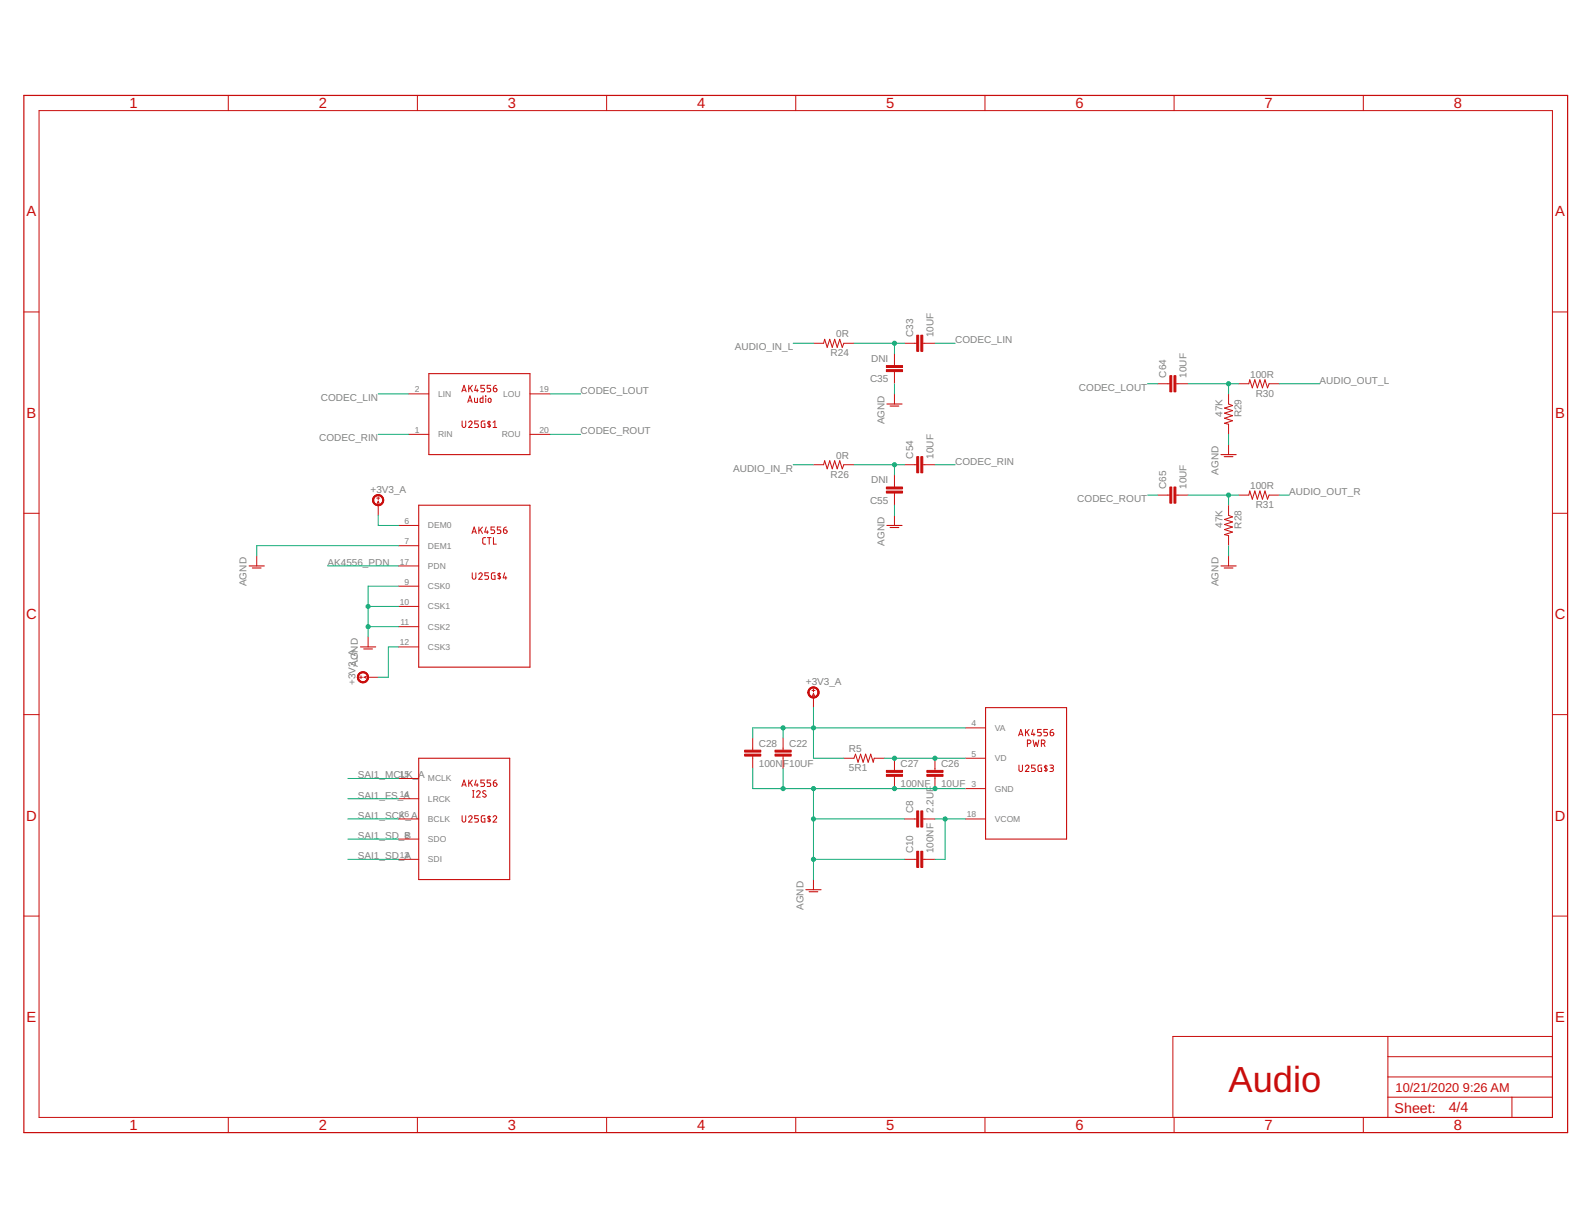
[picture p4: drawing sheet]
<svg xmlns="http://www.w3.org/2000/svg" width="279mm" height="216mm" viewBox="0 0 279 216" stroke-linecap="round" stroke-linejoin="round" font-family="sans-serif">
<g fill="none" stroke="#c90d0c" stroke-width=".18">
<path d="M6.9 19.4h265.7v176.9h-265.7zM40.1 16.8v2.6M73.3 16.8v2.6M106.5 16.8v2.6M139.7 16.8v2.6M173 16.8v2.6M206.2 16.8v2.6M239.4 16.8v2.6M4.2 54.8h2.7M272.6 54.8h2.7M71.8 69.2h3.5M71.8 76.3h3.5"/>
<path d="M81.1 68.8l.4-1.1 .4 1.1M81.2 74v.8l.2 .3 .4-.2v-.9M81.2 68.6h.6M82.1 70.7l.4-1.1 .4 1.1M82.2 70.4h.6M82.3 74.2a.31 .31 0 0 1 .4-.2 .31 .31 0 0 1 .1 .5l-.5 .6h.6M82.3 67.7v1.1M82.6 68.1l.4 .7M83 67.7l-.7 .7M83.3 69.9l.1 .7 .1 .1h.3v-.8M83.6 67.7l-.2 .9h.6M83.8 68.3v.5"/>
<path d="M84 74h-.6v.5h.4a.32 .32 0 0 1 .2 .3 .32 .32 0 0 1-.2 .3h-.4M84.8 69.6v1.1h-.4l-.1-.7 .5-.1M85.1 67.7h-.6v.5h.3a.32 .32 0 0 1 .3 .3 .32 .32 0 0 1-.3 .3h-.3M85.2 74l-.7 .1 .1 .9 .6 .1v-.6h-.2M85.3 69.6h.1M85.3 69.9v.8M85.8 70l.4 .1v.4l-.2 .2h-.2l-.1-.3zM85.9 74v1.1M86.1 74.1h-.4v.3l.4 .4-.1 .2-.4-.1M86.2 67.7h-.6v.5h.3a.33 .33 0 0 1 .3 .3 .33 .33 0 0 1-.3 .3h-.3M86.6 75.1h.6M86.6 74.2l.3-.2v1.1"/>
<path d="M86.6 68.2h.4a.32 .32 0 0 1 .3 .4 .32 .32 0 0 1-.4 .2 .32 .32 0 0 1-.3-.3zM87.1 67.7a.51 .51 0 0 0-.5 .5M93.1 69.2h3.5M93.1 76.3h3.5M142.9 60.3h1.7l.2-.7 .5 1.4 .4-1.4 .5 1.4 .4-1.4 .4 1.4 .5-1.4 .4 1.4 .3-.7h1.8M157.1 62.1v2.1M157.1 65.3v2.1M157.1 69.2v1.8M158.9 60.3h2.1M162.1 60.3h2.1M203.3 67.4h2.1M206.5 67.4h2.1"/>
<path d="M215.8 69.2v1.8l.7 .2-1.5 .5 1.5 .4-1.5 .5 1.5 .4-1.5 .5 1.5 .4-1.5 .5 .8 .1v1.8M215.8 78.1v1.8M217.5 67.4h1.8l.2-.7 .4 1.4 .5-1.4 .4 1.4 .5-1.4 .4 1.4 .4-1.4 .5 1.4 .3-.7h1.7M4.2 90.2h2.7M45.1 97.6v1.8M66.1 87.5h.6M66.2 88.5l.2-.5 .2 .5M66.3 88.3h.2M66.4 87.2v.6M66.4 88.8v1.7M70 92.3h3.5M70 95.9h3.5"/>
<path d="M70 99.4h3.5M82.9 93.7l.4-1.1 .4 1.1M83 93.4h.5M84.1 92.6v1.1M84.3 93l.4 .7M84.7 92.6l-.6 .7M85.3 94.4l-.4 .1-.1 .2v.7l.5 .2M85.4 92.6l-.3 .9h.7M85.6 93.2v.5M85.6 94.4h.6M85.9 94.4v1.2M86.7 94.4v1.2h.5"/>
<path d="M86.9 92.6h-.7v.5h.4a.32 .32 0 0 1 .3 .3 .32 .32 0 0 1-.3 .3h-.4M87.9 92.6h-.6v.5h.4a.32 .32 0 0 1 .3 .3 .32 .32 0 0 1-.3 .3h-.4M88.4 93.1h.4a.32 .32 0 0 1 .3 .3 .32 .32 0 0 1-.4 .3 .32 .32 0 0 1-.3-.3zM88.9 92.6a.51 .51 0 0 0-.5 .5M142.9 81.6h1.7l.2-.7 .5 1.5 .4-1.5 .5 1.5 .4-1.5 .4 1.5 .5-1.5 .4 1.5 .3-.8h1.8M157.1 83.4v2.2M157.1 86.6v2.2M157.1 90.5v1.8M158.9 81.6h2.1M162.1 81.6h2.1M203.3 87h2.1M206.5 87h2.1"/>
<path d="M215.8 88.8v1.7l.7 .3-1.5 .4 1.5 .5-1.5 .4 1.5 .5-1.5 .4 1.5 .5-1.5 .4 .8 .2v1.8M215.8 97.6v1.8M217.5 87h1.8l.2-.7 .4 1.4 .5-1.4 .4 1.4 .5-1.4 .4 1.4 .4-1.4 .5 1.4 .3-.7h1.7M272.6 90.2h2.7M63.1 119h.5M63.4 118.7v.5M64.2 118.9v.2M64.4 118.8l-.5 .2 .5 .1M64.6 119h1.8M64.6 111.9v1.7M70 103h3.5M70 106.5h3.5"/>
<path d="M70 110.1h3.5M70 113.6h3.5M82.9 100.6v.9l.3 .2 .3-.1 .1-1M84.1 100.9a.31 .31 0 0 1 .4-.3 .31 .31 0 0 1 .1 .5l-.5 .7h.6M85.8 100.6h-.6v.5h.3a.32 .32 0 0 1 .3 .4 .32 .32 0 0 1-.3 .3h-.3M86.9 100.6l-.6 .2v.7l.1 .2 .5 .1v-.7h-.2M87.7 100.6v1.2M87.9 100.8h-.4l-.1 .2 .5 .5-.1 .1h-.4M88.6 100.6l-.2 .9h.6M88.8 101.3v.5M4.2 125.5h2.7M70 136.8h3.5"/>
<path d="M81.1 138.2l.4-1.2 .4 1.2M81.2 137.9h.6M82.3 137v1.2M82.6 137.5l.4 .7M83 137l-.7 .7M83 138.9h.2M83.1 138.9v1.1M83.6 137l-.2 .9h.6M83.7 139.1a.31 .31 0 0 1 .4-.2 .31 .31 0 0 1 .1 .5l-.5 .6h.6M83.8 137.6v.6M85.1 137h-.6v.5h.3a.32 .32 0 0 1 .3 .3 .32 .32 0 0 1-.3 .4h-.3M85.3 139l-.4-.1-.1 .2 .5 .5a.31 .31 0 0 1-.1 .4 .31 .31 0 0 1-.4-.1"/>
<path d="M86.2 137h-.6v.5h.3a.33 .33 0 0 1 .3 .3 .33 .33 0 0 1-.3 .4h-.3M86.6 137.5h.4a.32 .32 0 0 1 .3 .4 .32 .32 0 0 1-.4 .3 .32 .32 0 0 1-.3-.4zM87.1 137a.51 .51 0 0 0-.5 .5M132.2 129.6v2.2M132.2 132.8v2.2M137.5 129.6v2.2M137.5 132.8v2.2M142.6 121.3h.5M142.7 122.3l.2-.5 .1 .5M142.8 122.1h.1M142.9 121v.6M142.9 122.5v1.8"/>
<path d="M148.2 133.2h1.8l.2-.7 .5 1.4 .4-1.4 .5 1.4 .4-1.4 .5 1.4 .4-1.4 .5 1.4 .1-.7h1.8M157.1 133.2v2.1M157.1 136.4v2.1M164.2 133.2v2.1M164.2 136.4v2.1M169.5 127.9h3.6M169.5 133.2h3.6M169.5 138.5h3.6M178.9 129.3l.4-1.2 .3 1.2M178.9 134.4l.1 1 .2 .1 .3-.1 .1-1M179 129h.6M180.1 134.7a.31 .31 0 0 1 .4-.3 .31 .31 0 0 1 .1 .5l-.5 .6h.6"/>
<path d="M180.1 128.1v1.2M180.3 128.6l.4 .7M180.4 130.6l.6-.1v-.4l-.6-.1v1.1M180.7 128.1l-.6 .7M181.4 128.1l-.3 .9h.7M181.4 130l.3 1.1 .2-.7 .3 .7 .2-1.1M181.6 128.8v.5M181.8 134.4h-.6v.5h.3a.31 .31 0 0 1 .3 .3 .31 .31 0 0 1-.3 .3h-.3M182.9 128.1h-.7v.6h.4a.31 .31 0 0 1 .3 .3 .31 .31 0 0 1-.3 .3h-.4M182.9 130.6l.6-.1v-.4l-.6-.1v1.1M182.9 134.4l-.6 .1v.8l.1 .2h.5v-.6h-.2M183.3 130.6l.2 .5"/>
<path d="M183.7 134.4v1.1M183.9 134.6l-.3-.1-.2 .2 .5 .6a.31 .31 0 0 1-.5 .1M184 128.1h-.7v.6h.4a.31 .31 0 0 1 .3 .3 .31 .31 0 0 1-.3 .3h-.4M184.4 134.4h.4l.2 .2v.2l-.5 .1M184.4 128.7h.4a.31 .31 0 0 1 .2 .3 .31 .31 0 0 1-.3 .3 .31 .31 0 0 1-.3-.3zM184.7 134.9l.2 .1v.4l-.5 .1M184.9 128.1a.51 .51 0 0 0-.5 .6M272.6 125.5h2.7M70 140.3h3.5M70 143.9h3.5M70 147.4h3.5M70 151h3.5"/>
<path d="M81.2 143.3v.8l.2 .3 .4-.1v-1M82.3 143.6a.31 .31 0 0 1 .4-.3 .31 .31 0 0 1 .1 .5l-.5 .6h.6M83 140h.2M84 143.3h-.6v.5h.4a.31 .31 0 0 1 .2 .3 .31 .31 0 0 1-.2 .3h-.4M85.2 143.3l-.7 .1 .1 1h.6v-.6h-.2M85.9 143.3v1.1M86.1 143.5h-.4v.2l.4 .4-.1 .2-.4-.1M86.6 143.6a.31 .31 0 0 1 .4-.3 .31 .31 0 0 1 .1 .5l-.5 .6h.6M142.9 154.5v1.8M158.9 143.9h2.1M158.9 151h2.1M162.1 143.9h2.1"/>
<path d="M162.1 151h2.1M169.5 143.9h3.6M4.2 160.9h2.7M272.6 160.9h2.7M40.1 196.3v2.7M73.3 196.3v2.7M106.5 196.3v2.7M139.7 196.3v2.7M173 196.3v2.7M206.2 196.3v2.7M239.4 196.3v2.7M243.7 192.7h28.9"/>
<path d="M243.7 182.1v14.2M243.7 189.2h28.9M243.7 185.6h28.9M265.5 192.7v3.6M272.6 182.1h-66.6v14.2"/>
</g>
<path d="M4.2 16.8h271.1v182.2h-271.1z" fill="none" stroke="#c90d0c" stroke-width=".21"/>
<g fill="#c90d0c" stroke="#c90d0c" stroke-width=".18">
<path d="M136.1 132.5h2.8v.3h-2.8z"/>
<path d="M136.1 131.8h2.8v.3h-2.8z"/>
<path d="M162.8 136h2.8v.4h-2.8z"/>
<path d="M162.8 135.3h2.8v.4h-2.8z"/>
<path d="M155.7 136h2.8v.4h-2.8z"/>
<path d="M155.7 135.3h2.8v.4h-2.8z"/>
<path d="M130.8 132.5h2.8v.3h-2.8z"/>
<path d="M130.8 131.8h2.8v.3h-2.8z"/>
<path d="M161.7 58.9h.4v2.8h-.4z"/>
<path d="M161 58.9h.3v2.8h-.3z"/>
<path d="M155.7 64.2h2.8v.4h-2.8z"/>
<path d="M155.7 64.9h2.8v.4h-2.8z"/>
<path d="M161.7 80.2h.4v2.9h-.4z"/>
<path d="M161 80.2h.3v2.9h-.3z"/>
<path d="M155.7 85.6h2.8v.3h-2.8z"/>
<path d="M155.7 86.3h2.8v.3h-2.8z"/>
<path d="M206.2 66h.3v2.8h-.3z"/>
<path d="M205.4 66h.4v2.8h-.4z"/>
<path d="M206.2 85.6h.3v2.8h-.3z"/>
<path d="M205.4 85.6h.4v2.8h-.4z"/>
<path d="M161.7 142.5h.4v2.8h-.4z"/>
<path d="M161 142.5h.3v2.8h-.3z"/>
<path d="M161.7 149.5h.4v2.9h-.4z"/>
<path d="M161 149.5h.3v2.9h-.3z"/>
</g>
<g fill="none" stroke="#c90d0c" stroke-width=".19">
<path d="M75.3 65.6h17.8v14.3h-17.8zM155.7 71h2.7M156.3 71.3h1.5M214.4 79.9h2.7M43.8 99.4h2.6M44.3 99.8h1.5M73.5 88.8h19.6v28.4h-19.6zM155.7 92.3h2.7M156.3 92.7h1.5M214.4 99.4h2.7M215 99.8h1.5M215 80.2h1.5"/>
<path d="M63.3 113.6h2.7M63.9 114h1.5M73.5 133.2h16v21.3h-16zM173.1 124.3h14.2v23.1h-14.2zM141.5 156.3h2.7M142.1 156.7h1.5"/>
</g>
<g fill="#c90d0c" stroke="#c90d0c" stroke-width=".18">
<path d="M65.6 87.3a.98 .98 0 0 1 1.6 0 .98 .98 0 0 1-.5 1.5 .98 .98 0 0 1-1.3-.9h.2a.8 .8 0 0 1 1.2-.7 .8 .8 0 0 1 .1 1.3 .8 .8 0 0 1-1.3-.4v-.2h-.2z" fill-rule="evenodd"/>
<path d="M65.6 87.3a.98 .98 0 0 1 1.6 0 .98 .98 0 0 1-.5 1.5 .98 .98 0 0 1-1.3-.9h.2a.8 .8 0 0 1 1.2-.7 .8 .8 0 0 1 .1 1.3 .8 .8 0 0 1-1.3-.4v-.2h-.2z" fill-rule="evenodd"/>
<path d="M142.2 120.9a.98 .98 0 0 1 1.5 .3 .98 .98 0 0 1-.6 1.4 .98 .98 0 0 1-1.2-1h.1a.8 .8 0 0 1 1.2-.7 .8 .8 0 0 1 .2 1.3 .8 .8 0 0 1-1.3-.3l-.1-.3h-.1v-.3z" fill-rule="evenodd"/>
<path d="M142.2 120.9a.98 .98 0 0 1 1.5 .3 .98 .98 0 0 1-.6 1.4 .98 .98 0 0 1-1.2-1h.1a.8 .8 0 0 1 1.2-.7 .8 .8 0 0 1 .2 1.3 .8 .8 0 0 1-1.3-.3l-.1-.3h-.1v-.3z" fill-rule="evenodd"/>
<path d="M62.9 118.4a.98 .98 0 0 1 1.6 0 .98 .98 0 0 1-.4 1.5 .98 .98 0 0 1-1.3-.9h.1a.8 .8 0 0 1 1.2-.8 .8 .8 0 0 1 .2 1.3 .8 .8 0 0 1-1.3-.3l-.1-.2h-.1z" fill-rule="evenodd"/>
<path d="M62.9 118.4a.98 .98 0 0 1 1.6 0 .98 .98 0 0 1-.4 1.5 .98 .98 0 0 1-1.3-.9h.1a.8 .8 0 0 1 1.2-.8 .8 .8 0 0 1 .2 1.3 .8 .8 0 0 1-1.3-.3l-.1-.2h-.1z" fill-rule="evenodd"/>
</g>
<g fill="none" stroke="#0dab76" stroke-width=".18">
<path d="M66.4 69.2h5.4M66.4 76.3h5.4M96.6 69.2h5.4M96.6 76.3h5.4M139.3 60.3h3.6M150 60.3h8.9M157.1 60.3v1.8M157.1 67.4v1.8M164.2 60.3h3.5M201.5 67.4h1.8M208.6 67.4h8.9M215.8 67.4v1.8"/>
<path d="M215.8 76.3v1.8M224.6 67.4h7.2M57.5 99.4h12.5M66.4 90.5v1.8h3.6M70 95.9h-24.9v1.7M139.3 81.6h3.6M150 81.6h8.9M157.1 81.6v1.8M157.1 88.8v1.7M164.2 81.6h3.5M201.5 87h1.8M208.6 87h8.9"/>
<path d="M215.8 87v1.8M215.8 95.9v1.7M224.6 87h1.8M64.6 106.5h5.4M64.6 110.1h5.4M70 113.6h-1.8v5.4h-1.8M70 103h-5.4v8.9M61.1 136.8h8.9M132.2 135v3.5h37.3M137.5 127.9v1.7M137.5 135v3.5M142.9 124.3v8.9h5.3"/>
<path d="M142.9 138.5v16M155.3 133.2h14.2M169.5 127.9h-37.3v1.7M61.1 147.4h8.9M61.1 140.3h8.9M61.1 143.9h8.9M61.1 151h8.9M142.9 143.9h16M142.9 151h16M164.2 143.9h5.3M166 143.9v7.1h-1.8"/>
</g>
<g fill="#0dab76" stroke="#0dab76" stroke-width=".18">
<circle cx="142.9" cy="127.9" r=".36"/>
<circle cx="137.5" cy="127.9" r=".36"/>
<circle cx="157.1" cy="60.3" r=".36"/>
<circle cx="157.1" cy="81.6" r=".36"/>
<circle cx="215.8" cy="87" r=".36"/>
<circle cx="215.8" cy="67.4" r=".36"/>
<circle cx="164.2" cy="133.2" r=".36"/>
<circle cx="157.1" cy="133.2" r=".36"/>
<circle cx="166" cy="143.9" r=".36"/>
<circle cx="142.9" cy="143.9" r=".36"/>
<circle cx="142.9" cy="151" r=".36"/>
<circle cx="164.2" cy="138.5" r=".36"/>
<circle cx="157.1" cy="138.5" r=".36"/>
<circle cx="142.9" cy="138.5" r=".36"/>
<circle cx="137.5" cy="138.5" r=".36"/>
<circle cx="64.6" cy="106.5" r=".36"/>
<circle cx="64.6" cy="110.1" r=".36"/>
</g>
<text font-size="6.4" fill="#c90d0c" x="215.7" y="191.9">Audio</text>
<g font-size="2.6" fill="#c90d0c">
<text x="22.7" y="19">1</text>
<text x="56" y="19">2</text>
<text x="89.2" y="19">3</text>
<text x="122.4" y="19">4</text>
<text x="155.6" y="19">5</text>
<text x="188.9" y="19">6</text>
<text x="222.1" y="19">7</text>
<text x="255.3" y="19">8</text>
<text x="4.7" y="38">A</text>
<text x="273.1" y="38">A</text>
<text x="4.7" y="73.4">B</text>
<text x="273.1" y="73.4">B</text>
<text x="4.6" y="108.8">C</text>
<text x="273" y="108.8">C</text>
<text x="4.6" y="144.1">D</text>
<text x="273" y="144.1">D</text>
<text x="4.7" y="179.5">E</text>
<text x="273.1" y="179.5">E</text>
<text x="22.7" y="198.5">1</text>
<text x="56" y="198.5">2</text>
<text x="89.2" y="198.5">3</text>
<text x="122.4" y="198.5">4</text>
<text x="155.6" y="198.5">5</text>
<text x="188.9" y="198.5">6</text>
<text x="222.1" y="198.5">7</text>
<text x="255.3" y="198.5">8</text>
</g>
<g font-size="2.5" fill="#c90d0c">
<text x="244.9" y="195.5">Sheet:</text>
<text x="254.4" y="195.4">4/4</text>
</g>
<g font-size="2.2" fill="#c90d0c">
<text x="245.1" y="191.9">10/21/2020</text>
<text x="256.9" y="191.9">9:26 AM</text>
</g>
<g font-size="1.8" fill="#808080">
<text x="146.8" y="59.2">0R</text>
<text x="160.4" y="59.2" transform="rotate(-90 160.4 59.2)">C33</text>
<text x="163.9" y="59.2" transform="rotate(-90 163.9 59.2)">10UF</text>
<text x="129.1" y="61.6">AUDIO_IN_L</text>
<text x="145.9" y="62.6">R24</text>
<text x="153" y="63.6">DNI</text>
<text x="167.7" y="60.3">CODEC_LIN</text>
<text x="56.4" y="70.4">CODEC_LIN</text>
<text x="102" y="69.2">CODEC_LOUT</text>
<text x="152.8" y="67.2">C35</text>
<text x="189.5" y="68.7">CODEC_LOUT</text>
<text x="204.8" y="66.4" transform="rotate(-90 204.8 66.4)">C64</text>
<text x="208.4" y="66.4" transform="rotate(-90 208.4 66.4)">10UF</text>
<text x="219.6" y="66.4">100R</text>
<text x="220.5" y="69.7">R30</text>
<text x="231.7" y="67.4">AUDIO_OUT_L</text>
<text x="56.1" y="77.6">CODEC_RIN</text>
<text x="102" y="76.3">CODEC_ROUT</text>
<text x="155.3" y="74.5" transform="rotate(-90 155.3 74.5)">AGND</text>
<text x="214.7" y="73.2" transform="rotate(-90 214.7 73.2)">47K</text>
<text x="218" y="73.3" transform="rotate(-90 218 73.3)">R29</text>
<text x="128.8" y="82.9">AUDIO_IN_R</text>
<text x="145.9" y="83.9">R26</text>
<text x="146.8" y="80.6">0R</text>
<text x="160.4" y="80.6" transform="rotate(-90 160.4 80.6)">C54</text>
<text x="163.9" y="80.6" transform="rotate(-90 163.9 80.6)">10UF</text>
<text x="167.7" y="81.6">CODEC_RIN</text>
<text x="214" y="83.4" transform="rotate(-90 214 83.4)">AGND</text>
<text x="65.1" y="86.5">+3V3_A</text>
<text x="152.8" y="88.5">C55</text>
<text x="153" y="84.9">DNI</text>
<text x="189.2" y="88.2">CODEC_ROUT</text>
<text x="204.8" y="85.9" transform="rotate(-90 204.8 85.9)">C65</text>
<text x="208.4" y="85.9" transform="rotate(-90 208.4 85.9)">10UF</text>
<text x="219.6" y="85.9">100R</text>
<text x="220.5" y="89.3">R31</text>
<text x="226.4" y="87">AUDIO_OUT_R</text>
<text x="155.3" y="95.9" transform="rotate(-90 155.3 95.9)">AGND</text>
<text x="214.7" y="92.8" transform="rotate(-90 214.7 92.8)">47K</text>
<text x="218" y="92.9" transform="rotate(-90 218 92.9)">R28</text>
<text x="57.5" y="99.4">AK4556_PDN</text>
<text x="43.3" y="103" transform="rotate(-90 43.3 103)">AGND</text>
<text x="214" y="103" transform="rotate(-90 214 103)">AGND</text>
<text x="62.9" y="117.2" transform="rotate(-90 62.9 117.2)">AGND</text>
<text x="62.4" y="120.3" transform="rotate(-90 62.4 120.3)">+3V3_A</text>
<text x="141.5" y="120.3">+3V3_A</text>
<text x="133.3" y="131.1">C28</text>
<text x="138.6" y="131.1">C22</text>
<text x="62.9" y="136.7">SAI1_MCLK_A</text>
<text x="133.3" y="134.7">100NF10UF</text>
<text x="149.1" y="135.5">5R1</text>
<text x="149.1" y="132.1">R5</text>
<text x="158.1" y="134.7">C27</text>
<text x="165.3" y="134.7">C26</text>
<text x="62.9" y="140.3">SAI1_FS_A</text>
<text x="62.9" y="143.9">SAI1_SCK_A</text>
<text x="158.1" y="138.3">100NF</text>
<text x="160.4" y="142.8" transform="rotate(-90 160.4 142.8)">C8</text>
<text x="163.9" y="142.8" transform="rotate(-90 163.9 142.8)">2.2UF</text>
<text x="165.3" y="138.3">10UF</text>
<text x="62.9" y="147.4">SAI1_SD_B</text>
<text x="160.4" y="149.9" transform="rotate(-90 160.4 149.9)">C10</text>
<text x="163.9" y="149.9" transform="rotate(-90 163.9 149.9)">100NF</text>
<text x="62.9" y="151">SAI1_SD_A</text>
<text x="141.1" y="159.9" transform="rotate(-90 141.1 159.9)">AGND</text>
</g>
<g font-size="1.5" fill="#808080">
<text x="72.8" y="68.9">2</text>
<text x="76.9" y="69.7">LIN</text>
<text x="88.4" y="69.7">LOU</text>
<text x="94.7" y="68.9">19</text>
<text x="72.8" y="76.1">1</text>
<text x="76.9" y="76.8">RIN</text>
<text x="88.1" y="76.8">ROU</text>
<text x="94.7" y="76.1">20</text>
<text x="71.1" y="92.1">6</text>
<text x="71.1" y="95.6">7</text>
<text x="75.2" y="92.8">DEM0</text>
<text x="70.2" y="99.2">17</text>
<text x="75.2" y="96.4">DEM1</text>
<text x="75.2" y="100">PDN</text>
<text x="70.2" y="106.3">10</text>
<text x="71.1" y="102.7">9</text>
<text x="75.2" y="103.5">CSK0</text>
<text x="75.2" y="107.1">CSK1</text>
<text x="70.2" y="113.4">12</text>
<text x="70.3" y="109.8">11</text>
<text x="75.2" y="110.6">CSK2</text>
<text x="75.2" y="114.2">CSK3</text>
<text x="170.6" y="127.6">4</text>
<text x="174.7" y="128.4">VA</text>
<text x="70.2" y="136.5">15</text>
<text x="75.2" y="137.3">MCLK</text>
<text x="170.6" y="132.9">5</text>
<text x="174.7" y="133.7">VD</text>
<text x="70.2" y="140.1">14</text>
<text x="70.2" y="143.6">16</text>
<text x="75.2" y="140.8">LRCK</text>
<text x="169.8" y="143.6">18</text>
<text x="170.6" y="138.3">3</text>
<text x="174.7" y="139.1">GND</text>
<text x="71.1" y="147.2">8</text>
<text x="75.2" y="144.4">BCLK</text>
<text x="75.2" y="147.9">SDO</text>
<text x="174.7" y="144.4">VCOM</text>
<text x="70.2" y="150.7">13</text>
<text x="75.2" y="151.5">SDI</text>
</g>
</svg>
